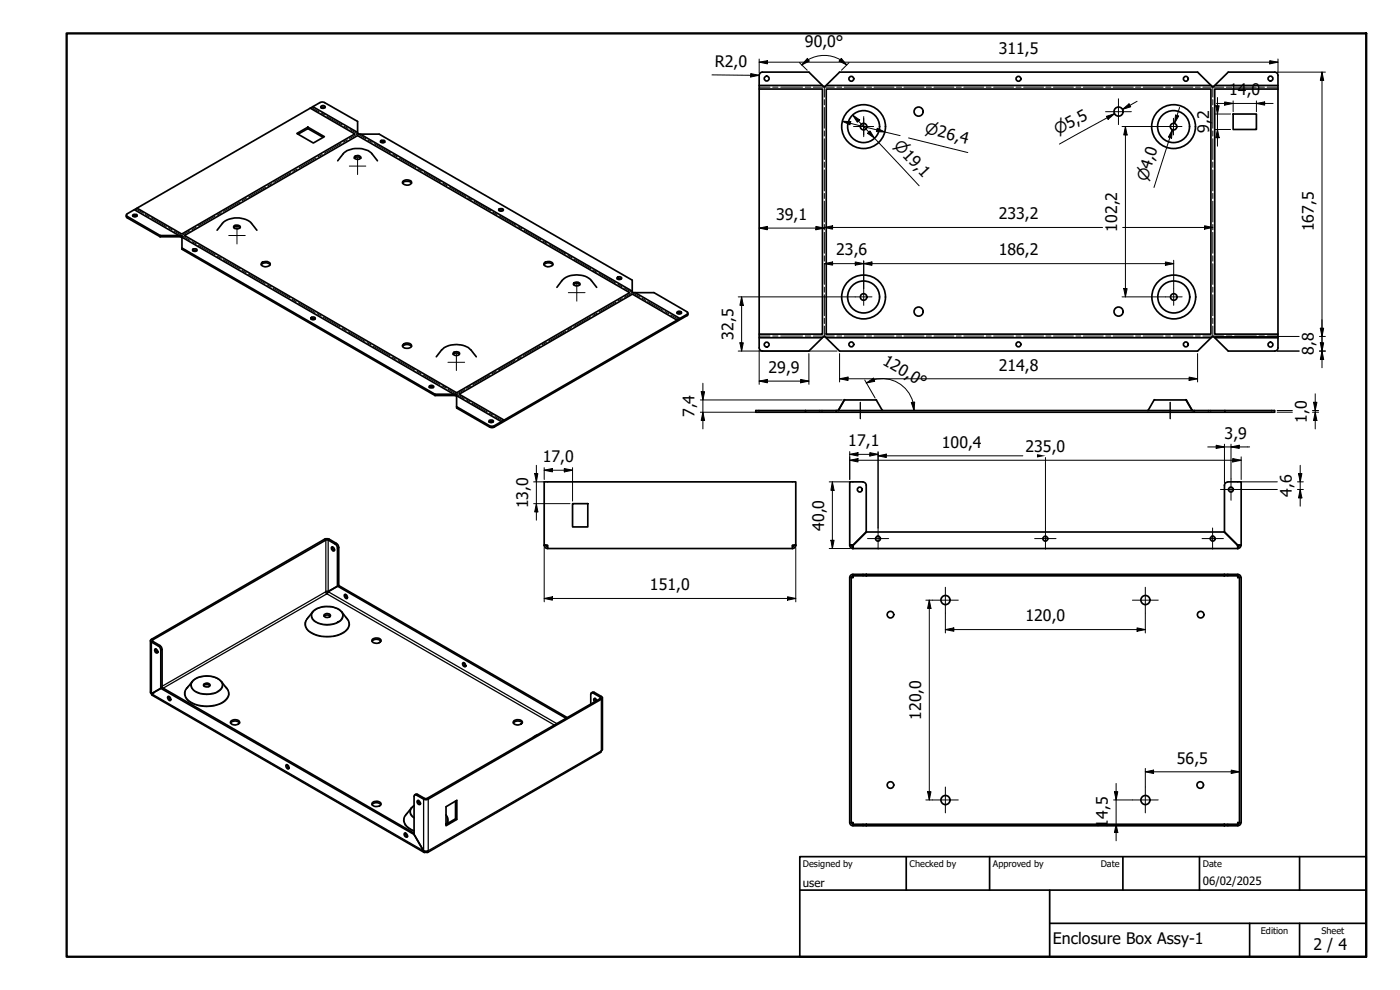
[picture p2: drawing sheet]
<svg xmlns="http://www.w3.org/2000/svg" width="420mm" height="297mm" viewBox="0 0 420 297" stroke-linecap="round" stroke-linejoin="round" font-family="sans-serif">
<!-- layer: Bend Extent (ISO) -->
<g fill="none" stroke="#000" stroke-width=".51">
<path d="M93.1 32.4l13.4 7.8-52 30-13.4-7.7M93.9 32l13.4 7.7M227.8 26.7h19v73.6h-19M227.8 25.6h19M248 26.7h115.4v73.6h-115.4zM248 25.6h115.4M364.6 25.6h18.9M383.5 26.7h-18.9v73.6h18.9M108.1 40.2l81.6 47.2M40.3 62.9l13.4 7.8M54.6 71.2l81.6 47.1M55.4 70.7l51.9-30 81.7 47.1-52 30z"/>
<path d="M190.6 87.8l13.4 7.8M203.2 96.1l-13.4-7.8-52 30 13.5 7.7M137 118.7l13.4 7.8M227.8 101.3h19M248 101.3h115.4M364.6 101.3h18.9"/>
</g>
<!-- layer: Bend Centerline (ISO) -->
<g fill="none" stroke="#000" stroke-width=".3">
<path d="M93.5 32.2l2.3 1.4M96.4 33.9l1.1 .6M98.1 34.9l4.6 2.6M103.3 37.9l1.2 .6M105 38.8l4.8 2.8M227.8 26.1h3.3M231.9 26.1h1.6M234.3 26.1h6.6M241.7 26.1h1.6M244.1 26.1h6.3M247.4 26v3.1M247.4 29.9v1.6"/>
<path d="M247.4 32.2v6.3M247.4 39.3v1.5M251.1 26.1h1.5M253.4 26.1h5.9M260.1 26.1h1.5M262.3 26.1h6M269 26.1h1.6M271.3 26.1h6M278 26.1h1.5M280.3 26.1h6M287 26.1h1.5M289.2 26.1h6"/>
<path d="M296 26.1h1.4M298.2 26.1h6M304.9 26.1h1.6M307.2 26.1h6M313.9 26.1h1.5M316.2 26.1h5.9M322.9 26.1h1.5M325.1 26.1h6M331.9 26.1h1.5M334.1 26.1h6M340.8 26.1h1.5M343.1 26.1h6"/>
<path d="M349.8 26.1h1.5M352 26.1h6M358.8 26.1h1.4M361 26.1h6.3M364 26v3.1M364 29.9v1.6M364 32.2v6.3M364 39.3v1.5M368 26.1h1.7M370.5 26.1h6.6M377.8 26.1h1.7M380.3 26.1h3.2"/>
<path d="M74 59.4l-1.3 .8M79.7 56.2l-5.1 2.9M81.6 55.1l-1.3 .7M87.2 51.8l-5 2.9M89.2 50.7l-1.3 .7M94.8 47.4l-5 2.9M96.7 46.3l-1.3 .7M102.4 43l-5.1 3M104.3 42l-1.3 .7M107.4 40.1l-2.5 1.5M110.4 42l1.3 .7M112.3 43.1l5 2.9"/>
<path d="M117.9 46.3l1.3 .7M119.8 47.4l5 2.9M125.4 50.7l1.3 .7M127.3 51.7l5 3M132.9 55l1.3 .7M134.8 56.1l5 2.9M140.4 59.3l1.3 .8M247.4 41.6v6.3M247.4 48.6v1.6M247.4 51v6.3M247.4 58v1.5M364 41.6v6.3"/>
<path d="M364 48.6v1.6M364 51v6.3M364 58v1.5M40.7 62.7l2.4 1.3M43.6 64.4l1.2 .6M45.3 65.3l4.6 2.7M50.5 68.3l1.2 .7M52.3 69.3l4.7 2.8M57 69.3l-2.6 1.4M57.7 72.5l1.2 .7M58.9 68.2l-1.3 .7M59.6 73.6l5 2.8"/>
<path d="M64.5 64.9l-5 2.9M65.2 76.8l1.2 .7M66.4 63.8l-1.2 .8M67.1 77.9l5 2.9M72.1 60.6l-5 2.8M142.3 60.4l5 2.9M147.9 63.7l1.3 .7M149.8 64.8l5 2.8M155.4 68l1.3 .7M157.3 69.1l5 2.8M162.9 72.3l1.2 .7M164.8 73.4l5 2.8"/>
<path d="M170.4 76.6l1.2 .7M172.3 77.7l5 2.9M247.4 60.4v6.2M247.4 67.4v1.5M247.4 69.7v6.3M247.4 76.8v1.5M247.4 79.1v6.2M364 60.4v6.2M364 67.4v1.5M364 69.7v6.3M364 76.8v1.5M364 79.1v6.2"/>
<path d="M72.6 81.1l1.3 .7M74.5 82.2l5.1 2.9M80.1 85.5l1.3 .7M82 86.5l5.1 2.9M87.7 89.8l1.2 .7M89.5 90.9l5.1 2.9M95.2 94.1l1.2 .8M97 95.2l5 2.9M102.7 98.4l1.2 .8M104.5 99.6l5 2.8M169.7 99.4l-5 2.9M171.6 98.3l-1.3 .7"/>
<path d="M177.3 95l-5.1 3M177.9 80.9l1.2 .8M179.2 94l-1.3 .7M179.8 82l5 2.9M184.8 90.7l-5 2.9M185.4 85.3l1.2 .7M186.8 89.6l-1.3 .7M187.3 86.3l4.8 2.8M189.9 87.7l-2.5 1.5M192.7 89.5l1.1 .7M194.4 90.5l4.6 2.6M199.6 93.5l1.1 .7"/>
<path d="M201.3 94.5l2.3 1.3M247.4 86.2v1.5M247.4 88.4v6.3M247.4 95.5v1.6M247.4 97.8v3.2M364 86.2v1.5M364 88.4v6.3M364 95.5v1.6M364 97.8v3.2M110.2 102.8l1.2 .7M112 103.9l5 2.8M117.7 107.1l1.2 .7"/>
<path d="M119.5 108.2l5 2.8M125.2 111.4l1.2 .7M127 112.5l5 2.9M132.7 115.7l1.2 .7M134.5 116.8l4.8 2.8M139.4 116.9l-2.5 1.4M139.9 119.9l1.1 .7M141.3 115.8l-1.3 .7M147 112.5l-5.1 2.9M148.9 111.4l-1.3 .7M154.6 108.1l-5.1 2.9M156.5 107l-1.3 .8"/>
<path d="M162.1 103.8l-5 2.9M164 102.7l-1.2 .7M227.8 100.8h3.3M231.9 100.8h1.6M234.3 100.8h6.6M241.7 100.8h1.6M244.1 100.8h6.3M251.1 100.8h1.5M253.4 100.8h5.9M260.1 100.8h1.5M262.3 100.8h6M269 100.8h1.6"/>
<path d="M271.3 100.8h6M278 100.8h1.5M280.3 100.8h6M287 100.8h1.5M289.2 100.8h6M296 100.8h1.4M298.2 100.8h6M304.9 100.8h1.6M307.2 100.8h6M313.9 100.8h1.5M316.2 100.8h5.9M322.9 100.8h1.5"/>
<path d="M325.1 100.8h6M331.9 100.8h1.5M334.1 100.8h6M340.8 100.8h1.5M343.1 100.8h6M349.8 100.8h1.5M352 100.8h6M358.8 100.8h1.4M361 100.8h6.3M368 100.8h1.7M370.5 100.8h6.6M377.8 100.8h1.7"/>
<path d="M380.3 100.8h3.2M141.6 121l4.6 2.6M146.8 123.9l1.2 .7M148.5 125l2.4 1.3"/>
</g>
<!-- layer: Visible (ISO) -->
<g fill="none" stroke="#000" stroke-width=".51">
<path d="M92.4 38.1v.5M96.3 32a.74 .74 0 0 1 .7-.3 .74 .74 0 0 1 .6 .5 .74 .74 0 0 1-.7 .3 .74 .74 0 0 1-.6-.5zM96.3 32.3l.3-.2 .9 .2M227.8 22.6v81.7a.98 .98 0 0 0 1 1M228.8 21.6h14l4.2 4.2h.7M228.8 21.6a.98 .98 0 0 0-1 1M370.1 34.2h7v4.6h-7zM383.5 22.6v81.7a.99 .99 0 0 1-.9 1h-14l-4.2-4.1-.5-.2-4.5 4.3h-107.4l-4.3-4.2M383.5 22.6a.99 .99 0 0 0-.9-1h-14l-4.5 4.3-.4-.1-4.3-4.2h-107.4l-4.3 4.2M89.1 40.1l3.3-2 4.9 2.9-3.3 1.9zM89.5 40.2l2.9-1.6 4.6 2.6M101.3 48.2a7.4 7.4 0 0 1 2.8-3 7.3 7.3 0 0 1 7.3 .6l1.9 2.4"/>
<path d="M106.4 47.5l.5-.4h.8l.6 .4M106.4 47l.5-.3a1.03 1.03 0 0 1 1.4 .7l-.4 .3-.8 .1-.7-.3zM114.2 42.7l.7-.2 .5 .2M114.4 42.1h1l.1 .5-.8 .2-.5-.2zM120.8 55a1.8 1.8 0 0 1 2.7 0M120.9 54.4l1.2-.4a1.13 1.13 0 0 1 1.4 .9 1.63 1.63 0 0 1-2.7-.2zM37.9 64.6l.1 .6 .2 .2 9.9 5.6M39.9 64.9l.6-.2 .6 .2M40 64.4l.6-.1 .5 .3a.69 .69 0 0 1-.6 .5 .69 .69 0 0 1-.7-.5zM48.1 71h6l.5 .4M48.1 70.7l6.4 .1 .1 4 76 43.9M48.1 70.7l-9.9-5.8-.2-.1v-.5l58-33.5 .7-.2 .7 .2 9.9 5.6v3.5l.3 .3h6.2l75.9 43.9v3.5l.3 .2h6.3l10.1 5.9v.5l-.3 .1-57.8 33.4h-1.4l-9.9-5.7"/>
<path d="M48.1 70.7v.3M54.6 74.4l76 43.9M57.8 74.9l.9-.2h.3l.1 .4a.74 .74 0 0 1-.7 .3 .74 .74 0 0 1-.6-.5zM57.8 75.2l.7-.2 .6 .2M65.2 69.1l1.5-2.1a6.6 6.6 0 0 1 8.8 0l1.6 2.1M70.2 68.3l.9-.4 1 .4M70.2 67.9l1-.4a.81 .81 0 0 1 .9 .7l-.9 .5a.82 .82 0 0 1-1-.8zM78.4 79.4a1.8 1.8 0 0 1 2.7 0M78.7 78.7l.5-.2a1.29 1.29 0 0 1 1.9 .9 1.63 1.63 0 0 1-2.7-.2zM149.7 63.2l.7-.2 .5 .2M149.9 62.7h1l.2 .3a.78 .78 0 0 1-.8 .4 .78 .78 0 0 1-.6-.5zM163.3 79.4a1.8 1.8 0 0 1 2.6 0"/>
<path d="M163.3 78.9l.7-.4a1.29 1.29 0 0 1 1.9 .9 1.63 1.63 0 0 1-2.7-.2zM93.3 95.7l.3-.1 1 .1M93.5 95.2a.7 .7 0 0 1 1.1 .4 .74 .74 0 0 1-.7 .4 .74 .74 0 0 1-.6-.6zM167.1 86.2a7.4 7.4 0 0 1 2.8-3 7 7 0 0 1 7.6 1l1.6 2M172.1 85.5a1.3 1.3 0 0 1 1.9 0M172.3 84.8l.4-.1a.95 .95 0 0 1 1.4 .6 1.04 1.04 0 0 1-1.1 .5 1.04 1.04 0 0 1-.9-.8zM185.2 83.7l.3-.2 1 .2M185.4 83.2a.77 .77 0 0 1 1.2 .4 .78 .78 0 0 1-.8 .3 .78 .78 0 0 1-.6-.5zM203.3 94l.5-.2 .7 .2M203.3 93.5a.77 .77 0 0 1 1.2 .4 .78 .78 0 0 1-.7 .3 .78 .78 0 0 1-.7-.5zM206.4 94v.6l-58.4 33.7-1.1-.2-9.9-5.7v-3.9l-.2-.2h-6.2M120.8 103.9a1.8 1.8 0 0 1 2.7 0"/>
<path d="M120.9 103.4a1.72 1.72 0 0 1 2.6 .2 1.49 1.49 0 0 1-2.4 .7l-.3-.3zM128.8 116.3a.84 .84 0 0 1 1.2 0M129 115.7a.77 .77 0 0 1 1.2 .4l-.5 .3-.7-.1-.2-.2zM130.6 118.7h5.9l.5 .3M130.6 118.3v.4M130.9 107a8.2 8.2 0 0 1 2.9-2.9 7.1 7.1 0 0 1 7.6 .9l1.5 2M136 106.3l1-.4 .9 .4M136.2 105.7l.4-.1a.97 .97 0 0 1 1.3 .6 1.19 1.19 0 0 1-1.9 0zM247.7 101.2h-.7l-4.2 4.1h-14M146.8 126.6l.6-.2 .6 .2M146.9 126.1h1l.2 .4a.72 .72 0 0 1-.7 .3 .72 .72 0 0 1-.7-.5zM226.8 123.2h155.7v.5h-155.7z"/>
<path d="M241.7 123.2v.5M251 123.2v.5M251.7 123.1l-.2 .1M253.3 120h9.7l1.7 3M253.4 120.1l-1.7 2.9M264.8 123l.1 .1M344.6 123.1l-.1 .1M355.9 120h-9.5l-1.8 3M356 120.1l1.9 3.1M356 120l-.2-.1 .3 .1M356 120.1l1.8 2.9M357.8 123.1l.2 .1"/>
<path d="M358.4 123.2v.5M367.6 123.2v.5M171.8 151.1h4.6v7h-4.6zM259 144.6a.98 .98 0 0 1 1 1M259 144.6h-4v19M260 145.6v14l-4 4M367.5 145.6v14l4 4M368.5 144.6a.98 .98 0 0 0-1 1M368.5 144.6h4v19M97.8 177.5h.7l3.2-1.8-3.2 1.8-.4 .7zM99.5 164.2l.2-.1 .4 .2 .2 .9-.4 .1-.4-.5zM99.8 164.1l.1 .6 .5 .4"/>
<path d="M101.3 175.9l-.1-11.8-.6-.9-2.6-1.3-52.2 30.1v.4l2.4 1.5 .4 1v11.4M101.3 175.9l68.6 39.6M101.7 175.7l-.1-11.8-.6-.8-2.2-1.3-1.1-.1-52.5 30.3v.5l2.6 1.5 .4 .7 .1 11.8M101.7 175.7l68.5 39.6M103.4 178.4a.72 .72 0 0 1 .8 .4 .72 .72 0 0 1-.1 .8l-.7-.6zM103.7 178.4l.1 .6 .5 .4M163.3 163.6v-19h75.5v19M163.3 163.6h1v1h73.5M163.3 163.6a.98 .98 0 0 0 1 1M163.3 163.6h.5M163.8 163.6l.2 .3 .3 .2M163.8 163.6h.1"/>
<path d="M238.3 163.6l-.1 .3-.4 .2M238.3 163.6h.5M238.8 163.6a.98 .98 0 0 1-1 1M238.8 163.6h-1v1M255 163.6h1zM255 173.3v73.5M255 163.6a.98 .98 0 0 0 1 1M255.5 163.6l.5 .5M256 172.8h4v-.5v.5M256 172.8v.5zM256 164.6h115.5M256 164.1v.5"/>
<path d="M256 173.3h-.5v73.5h.5M256 172.8l-.5 .5M256 163.6v1M256 163.6v.5M256 163.6l4-4h107.4l4 4M260 172.8h107.5M263.3 160.9h.4M363.7 160.9h.4M367.4 172.3h-111.4a.98 .98 0 0 0-1 1M367.5 172.3l-.1 .5M371.4 163.6l.1 1M371.4 163.6l.1 .5"/>
<path d="M371.4 172.8l.1 .5M371.5 163.6h1M371.5 172.8h-4v-.5h4a.99 .99 0 0 1 .9 1M371.5 173.3v-.5l.4 .5M371.5 164.1v.5M371.5 173.3h.5v73.5h-.5M371.9 163.6l-.5 .5M372.4 163.6a.98 .98 0 0 1-1 1M372.5 173.3v73.5M45.1 192.2v15.5l.4 .4M46.6 194.7l.7 .5 .1 .4-.3 .3a.8 .8 0 0 1-.5-1.2zM46.7 194.7l.2 .6 .5 .5"/>
<path d="M92.2 185.7a6.8 6.8 0 0 1 2.9-3.1 7 7 0 0 1 7.5 1l1.5 2.1M97.3 184.9l.9-.4 .9 .4M97.3 184.4l.7-.3a.82 .82 0 0 1 1.1 .8l-.5 .3a.95 .95 0 0 1-1.4-.6zM111.6 192.4a1.8 1.8 0 0 1 2.7 0M111.8 191.8l.8-.4a1.37 1.37 0 0 1 1.8 .9 1.64 1.64 0 0 1-2.8 0zM138.9 198.9h.4l.3 .2 .2 .7-.1 .2-.6-.2zM139.2 198.9l.1 .5 .5 .5M45.5 208.1l.2 .5 81.6 47.2M48.3 206.6l76 43.8M48.6 206.3l-3.1 1.8M48.6 206.3l75.7 43.7M50.4 209a.72 .72 0 0 1 .8 .4 .72 .72 0 0 1-.1 .8l-.7-.6z"/>
<path d="M50.7 209l.1 .6 .4 .4M56.1 206.6a6.8 6.8 0 0 1 2.8-3.1 7 7 0 0 1 7.6 1l1.5 2.1M61.2 205.7l.5-.3h.7l.6 .3M61.2 205.2l.3-.1a.89 .89 0 0 1 1-.1 .89 .89 0 0 1 .5 .7 1.16 1.16 0 0 1-1.9-.2zM69.2 216.9a1.8 1.8 0 0 1 2.7 0M69.4 216.3l.8-.4a1.44 1.44 0 0 1 1.7 .9 1.7 1.7 0 0 1-2.7 0zM154.1 216.9l.2-.3a1.84 1.84 0 0 1 2.4 .3M154.2 216.3l.9-.4a1.37 1.37 0 0 1 1.7 .9 1.64 1.64 0 0 1-2.7 0zM177.3 211.2v-2.9l.2-.4h.5l2.3 1.4-.2 .3-52 30h-.7l-2.3-1.4-.6 .3M177.5 207.9l.6-.3 .3 .2 2.3 1.4v.4l-52.2 30.2-1.1 .1-2.7-1.5-.2 .1-.2 .4v11.5M178.6 209.5l.2 .9M179.1 210.2l-.7-.7-.2 .4 .2 .7"/>
<path d="M180.8 209.3v15.5l-.5 .9-52 30.1M85.9 229.5a.72 .72 0 0 1 .8 .4 .72 .72 0 0 1-.1 .8l-.7-.6zM86.2 229.5l.1 .6 .4 .4M161.3 220.5l-1.2 .7M111.6 241.4a1.8 1.8 0 0 1 2.7 0M111.8 240.8l.8-.3a1.05 1.05 0 0 1 1.2 0 1.05 1.05 0 0 1 .4 1l-.7 .4a1.29 1.29 0 0 1-1.9-.9zM121.3 250h.5l.2 .2 .2 .9a.79 .79 0 0 1-.9-1.1zM121.7 249.9l.1 .7 .4 .4M124.3 250.4l2.8 4.9M124.3 241.7l-2.4 2.8M125.2 240.3l.5-.1 .2 .3 .2 .8a.79 .79 0 0 1-.9-1zM125.5 240.2l.2 .6 .5 .4"/>
<path d="M126.2 241h-.3M127.1 255.3l.2 .5 .5-.1v-.3M127.1 255.3l.7 .1 .7-.1-.2 .5-.5-.1M136.7 240.3v5.4M137.1 245.9v-5.8l-3.2 1.9v5.8l3.2-1.9-.4-.2-2.8 1.6M255 246.8a.99 .99 0 0 0 1 1h4v-.5h-4v-.5M255.5 246.8l.5 .5v-.5M260 247.3h107.5M260 247.3v.5M367.4 247.3v.5l.1-.5h4v-.5l-.1 .5M371.9 246.8l-.5 .5M372.4 246.8a.98 .98 0 0 1-1 1h-111.4"/>
<circle cx="230.1" cy="23.6" r=".73"/>
<circle cx="255.5" cy="23.6" r=".73"/>
<circle cx="259.2" cy="38" r="6.6"/>
<circle cx="259.2" cy="38" r="4.8"/>
<circle cx="259.2" cy="38" r=".98"/>
<circle cx="275.7" cy="33.5" r="1.37"/>
<circle cx="305.7" cy="23.6" r=".73"/>
<circle cx="335.7" cy="33.5" r="1.37"/>
<circle cx="352.2" cy="38" r="6.6"/>
<circle cx="352.2" cy="38" r="4.8"/>
<circle cx="352.2" cy="38" r=".98"/>
<circle cx="355.9" cy="23.6" r=".73"/>
<circle cx="381.3" cy="23.6" r=".73"/>
<circle cx="259.2" cy="89.1" r="6.6"/>
<circle cx="259.2" cy="89.1" r="4.8"/>
<circle cx="259.2" cy="89.1" r=".98"/>
<circle cx="275.7" cy="93.5" r="1.37"/>
<circle cx="335.7" cy="93.5" r="1.37"/>
<circle cx="352.3" cy="89.1" r="6.6"/>
<circle cx="352.3" cy="89.1" r="4.8"/>
<circle cx="352.3" cy="89.1" r=".98"/>
<circle cx="230.1" cy="103.4" r=".73"/>
<circle cx="255.5" cy="103.3" r=".73"/>
<circle cx="305.7" cy="103.3" r=".73"/>
<circle cx="355.9" cy="103.3" r=".73"/>
<circle cx="381.3" cy="103.4" r=".73"/>
<circle cx="258" cy="146.9" r=".73"/>
<circle cx="369.4" cy="146.9" r=".73"/>
<circle cx="263.5" cy="161.6" r=".73"/>
<circle cx="313.7" cy="161.6" r=".73"/>
<circle cx="364" cy="161.6" r=".73"/>
<circle cx="267.2" cy="184.4" r=".98"/>
<circle cx="283.7" cy="180" r="1.37"/>
<circle cx="343.8" cy="180" r="1.37"/>
<circle cx="360.3" cy="184.4" r=".98"/>
<circle cx="267.2" cy="235.5" r=".98"/>
<circle cx="360.2" cy="235.5" r=".98"/>
<circle cx="283.7" cy="240" r="1.37"/>
<circle cx="343.8" cy="240" r="1.37"/>
</g>
<!-- layer: Visible Narrow (ISO) -->
<g fill="none" stroke="#000" stroke-width=".38">
<path d="M97.4 161.8l.4 .2v15.5l-49.2 28.4M98.5 177.5l68.6 39.6M98.8 161.8l-.3 .2v15.5M101 163.1l-.4 .1M101.7 164.3l-.4 .2M45.5 191.8l.3 .2v.4l-.3 .2v15.5l81.6 47.2v-15.5l.3-.2M47.9 193.7l-.3 .2M48.6 194.9l-.3 .2M92.2 185.7a2.71 2.71 0 0 0 1.4 4.2 9.6 9.6 0 0 0 10.5-1.1 2.32 2.32 0 0 0 0-3.1M92.6 185.1a2.73 2.73 0 0 0 .6 4.8 10.1 10.1 0 0 0 10.6-.6 2.54 2.54 0 0 0-.1-4.2M93.8 183.6a2.02 2.02 0 0 0 .9 3.1 6.7 6.7 0 0 0 8-.9 1.84 1.84 0 0 0-.1-2.2M94 183.4a6.5 6.5 0 0 1 8.4 .2 1.95 1.95 0 0 1-.9 2.9 6.3 6.3 0 0 1-7.7-1 1.65 1.65 0 0 1 .2-2.1z"/>
<path d="M49 206.5l49.1-28.3 68.3 39.3M56.1 206.6a2.71 2.71 0 0 0 1.4 4.1 9.8 9.8 0 0 0 9.9-.5 2.41 2.41 0 0 0 .6-3.6M56.5 205.9a2.78 2.78 0 0 0 .6 4.8 10.1 10.1 0 0 0 10.6-.5 2.59 2.59 0 0 0-.1-4.3M57.7 204.5a2.02 2.02 0 0 0 .9 3.1 6.9 6.9 0 0 0 7.9-1 1.74 1.74 0 0 0 0-2.1M58.4 203.8a6.7 6.7 0 0 1 7.9 .7 1.95 1.95 0 0 1-1 2.9 7.2 7.2 0 0 1-7.3-.5 1.9 1.9 0 0 1 .4-3.1zM178.4 207.8l-.4 .1M180.5 209l-.4 .2v.4l.4 .2v15.5l-52 30v-15.5l-.4-.2M125.3 238.4l-.3 .2M121.9 244.5a2.82 2.82 0 0 0 1.5 4.3l.9 .4M122.3 243.9a2.69 2.69 0 0 0 .4 4.7l1.6 .8M123.4 242.4a1.98 1.98 0 0 0 .9 3.1M124.3 241.8a1.94 1.94 0 0 0-1.1 1.7 1.94 1.94 0 0 0 1.1 1.8"/>
<path d="M126.2 241l-.3 .1M133.9 244.5a2.56 2.56 0 0 1 .1 2.7M133.9 244.4a2.43 2.43 0 0 1 .4 2.7"/>
</g>
<!-- layer: Visible (ISO) -->
<g fill="#000">
<circle cx="45.7" cy="208" r=".25"/>
<circle cx="45.9" cy="207.9" r=".25"/>
</g>
<!-- layer: Border (ISO) -->
<path d="M20 10h390v277.1h-390z" fill="none" stroke="#000" stroke-width=".7"/>
<!-- layer: Title (ISO) -->
<path d="M240 257h170v30.1h-170zM272 257v10.1M297 257v10.1M337 257v10.1M360 257v10.1M390 257v10.1M240 267.1h170M315 277h95M315 267.1v20M375 277v10.1M390 277v10.1" fill="none" stroke="#000" stroke-width=".51"/>
<!-- layer: Dimension (ISO) -->
<g fill="none" stroke="#000" stroke-width=".3">
<path d="M227.8 18.7l2.5-.5v1zM227.8 18.7h155.7M227.8 17.7v4.1M239.9 18.8l2.4 2.3M242.3 17.5l.6 .8-2.3 1.2zM242.6 17.9a9.5 9.5 0 0 1 11.5 1.6M242.6 18l-2 1.5M252.5 17.5l1.6 2-2.3-1.2zM254.8 18.8l-2.3 2.3M381.1 18.2l2.4 .5-2.4 .5zM383.5 17.7v4.1M213.7 22.5l14.1 .1"/>
<path d="M225.3 22.1l2.5 .5-2.5 .5zM252.8 36.4l2.5 .1-.2 1zM252.8 36.4l17.3 4.3M255.9 34.5l2.1 1.5-.7 .7zM255.9 34.5l19.9 21.2M260.3 40l.8-.7 1.3 2.2zM263.3 38.5l2.3 1.1-2.6-.1zM332 34.9l2.5-.8-2 1.7zM332.3 35.4l2.2-1.3-16.6 9.1M336.7 38h13M336.9 32.8l1.9-1.6 .5 .9zM337.8 38l.5 2.5h-1.1z"/>
<path d="M337.8 38v51.1M341.2 30.4l-4.3 2.4M351.9 38.9l-.3 2.6-1-.4zM352.8 34.5l1 .3-1.3 2.2zM354 32.2l-1.5 4.8M364.6 38.8h4.7M364.6 34.2h4.7M364.9 31.7h1l-.5 2.5zM365.1 31h17M365.4 38.8l.5 2.5h-1zM365.4 29.3v14.6M367.5 30.6l2.6 .4-2.6 .5z"/>
<path d="M370.1 30.3v3.2M377.1 31l2.4-.4v.9zM377.1 30.3v3.2M383.3 21.6h14.5M396.7 21.6l.6 2.5h-1.1zM396.7 21.6v88.7M272.7 41.4l17.7 4.4M351.1 41.3l.8-2.4-5.6 17.3M227.8 68.4l2.5-.5v1zM227.8 68.4h19.6M244.9 67.9l2.5 .5-2.5 .5zM247.4 68.2l2.5-.5v1.1z"/>
<path d="M247.4 79.1l2.5-.5v1zM247.4 68.2h83.5M247.4 79.1h104.8M256.7 78.6l2.5 .5-2.5 .5zM259.2 79.1l2.5-.5v1zM259.2 78.3v8.3M336.9 68.2h27.1M349.8 78.6l2.4 .5-2.4 .5zM352.2 78.1v8.5M361.5 67.7l2.5 .5-2.5 .6zM221.6 89.1h35.1M222.6 89.1l.5 2.5h-1z"/>
<path d="M222.6 89.1v16.2M336.7 89.1h13.1M337.2 86.6h1.1l-.5 2.5zM396.2 98.5h1.1l-.6 2.5zM210.4 117.5h1.1l-.6 2.5zM210.9 115v13.7M221.6 105.3h29.6M222.1 102.9h1l-.5 2.4zM227.8 114.3l2.5-.5v1.1zM227.8 105.1v10.2M227.8 114.3h15M240.3 113.8l2.5 .5-2.5 .6z"/>
<path d="M242.8 106.1v9.2M252 113.7l2.5-.6v1.1zM252 113.7h107.4M252 106.1v8.5M259.5 114l3.1 5.4M260 114.9l2.1-1.4 .4 .9zM262.3 113.9a9.6 9.6 0 0 1 11.7 6.8M262.3 114l-2.3 .9M356.9 113.1l2.5 .6-2.5 .5zM359.4 106.1v8.5M364.7 101h25.2M383.3 105.3h6.6"/>
<path d="M394.7 118.2v10.5M396 105.3h1.8M396 101h1.8M396.2 102.9h1.1l-.6 2.4zM396.7 105.3l.6 2.6h-1.1zM161 139.6v16.5M210.2 123.7h40M210.2 120h42.6M210.9 123.7l.6 2.5h-1.1zM255 138.1l2.5-.5v1zM255 136.3l2.5-.5v1zM255 138.1h117.5"/>
<path d="M255 135.5v8.4M255 136.3h8.5M261 135.8l2.5 .5-2.5 .5zM263.5 136.8l2.5-.5v1zM263.5 135.5v22.9M263.5 136.8h43.5M273.5 120.8l1-.2-.2 2.6zM274 120.7l.3 2.5M313.8 137.3v21.1M362.5 134.1h12.5M365 133.6l2.5 .5-2.5 .4zM367.5 133.3v11.5"/>
<path d="M369.4 134.1l2.5-.5v.9zM369.4 133.3v10.4M370 137.6l2.5 .5-2.5 .5zM372.5 137.1v6.8M383.3 123.7h4.6M383.3 123.2h4.6M390.2 139.6v12.3M393.9 123.7h1.8M393.9 123.2h1.8M394.2 120.7h1l-.5 2.5zM394.7 123.7l.5 2.5h-1zM160.1 144.6h3.5"/>
<path d="M160.1 151.1h11M160.5 142.1h.9l-.4 2.5zM161 151.1l.4 2.5h-.9zM163.3 141.1l2.5-.5v1zM163.3 141.1h8.5M163.3 140.3v3.6M169.4 140.6l2.4 .5-2.4 .5zM171.8 140.3v10.1M248.9 144.6h6.3M249.8 144.6l.5 2.5h-.9zM249.8 144.6v20M372.2 144.6h11.1"/>
<path d="M372.6 146.9h10.7M389.4 144.6h1.8M389.4 146.9h1.8M389.7 142.1h1l-.5 2.5zM390.2 146.9l.5 2.5h-1zM163.3 179.6l2.5-.5v1zM163.3 164.3v16.3M163.3 179.6h75.5M236.3 179.1l2.5 .5-2.5 .5zM238.8 164.3v16.3M248.9 164.6h6.3M249.4 162.1h.9l-.5 2.5z"/>
<path d="M277.9 180.1h1.9M278.9 180.1l.5 2.4h-1zM278.9 180.1v59.9M283.7 188.9l2.6-.5v1zM283.7 188.9h60M283.7 183.9v6M341.2 188.4l2.5 .5-2.5 .5zM343.7 183.9v6M278.4 237.5h1l-.5 2.5zM334.5 237.5h1l-.5 2.5zM335 235.1v17.2M343.7 231.6l2.5-.5v1z"/>
<path d="M343.7 230.6v5.5M343.7 231.6h28.3M369.5 231.1l2.5 .5-2.5 .5zM277.9 240h1.9M334.2 240h5.7M335 247.3l.5 2.5h-1z"/>
</g>
<g fill="#000">
<path d="M227.8 18.7l2.5-.5v1z" fill-rule="evenodd"/>
<path d="M242.3 17.5l.6 .8-2.3 1.2z" fill-rule="evenodd"/>
<path d="M252.5 17.5l1.6 2-2.3-1.2z" fill-rule="evenodd"/>
<path d="M381.1 18.2l2.4 .5-2.4 .5z" fill-rule="evenodd"/>
<path d="M225.3 22.1l2.5 .5-2.5 .5z" fill-rule="evenodd"/>
<path d="M252.8 36.4l2.5 .1-.2 1z" fill-rule="evenodd"/>
<path d="M255.9 34.5l2.1 1.5-.7 .7z" fill-rule="evenodd"/>
<path d="M260.3 40l.8-.7 1.3 2.2z" fill-rule="evenodd"/>
<path d="M263.3 38.5l2.3 1.1-2.6-.1z" fill-rule="evenodd"/>
<path d="M332 34.9l2.5-.8-2 1.7z" fill-rule="evenodd"/>
<path d="M336.9 32.8l1.9-1.6 .5 .9z" fill-rule="evenodd"/>
<path d="M352.8 34.5l1 .3-1.3 2.2z" fill-rule="evenodd"/>
<path d="M364.9 31.7h1l-.5 2.5z" fill-rule="evenodd"/>
<path d="M367.5 30.6l2.6 .4-2.6 .5z" fill-rule="evenodd"/>
<path d="M377.1 31l2.4-.4v.9z" fill-rule="evenodd"/>
<path d="M396.7 21.6l.6 2.5h-1.1z" fill-rule="evenodd"/>
<path d="M337.8 38l.5 2.5h-1.1z" fill-rule="evenodd"/>
<path d="M351.9 38.9l-.3 2.6-1-.4z" fill-rule="evenodd"/>
<path d="M365.4 38.8l.5 2.5h-1z" fill-rule="evenodd"/>
<path d="M227.8 68.4l2.5-.5v1z" fill-rule="evenodd"/>
<path d="M244.9 67.9l2.5 .5-2.5 .5z" fill-rule="evenodd"/>
<path d="M247.4 68.2l2.5-.5v1.1z" fill-rule="evenodd"/>
<path d="M247.4 79.1l2.5-.5v1z" fill-rule="evenodd"/>
<path d="M256.7 78.6l2.5 .5-2.5 .5z" fill-rule="evenodd"/>
<path d="M259.2 79.1l2.5-.5v1z" fill-rule="evenodd"/>
<path d="M349.8 78.6l2.4 .5-2.4 .5z" fill-rule="evenodd"/>
<path d="M361.5 67.7l2.5 .5-2.5 .6z" fill-rule="evenodd"/>
<path d="M222.6 89.1l.5 2.5h-1z" fill-rule="evenodd"/>
<path d="M337.2 86.6h1.1l-.5 2.5z" fill-rule="evenodd"/>
<path d="M396.2 98.5h1.1l-.6 2.5z" fill-rule="evenodd"/>
<path d="M210.4 117.5h1.1l-.6 2.5z" fill-rule="evenodd"/>
<path d="M222.1 102.9h1l-.5 2.4z" fill-rule="evenodd"/>
<path d="M227.8 114.3l2.5-.5v1.1z" fill-rule="evenodd"/>
<path d="M240.3 113.8l2.5 .5-2.5 .6z" fill-rule="evenodd"/>
<path d="M252 113.7l2.5-.6v1.1z" fill-rule="evenodd"/>
<path d="M260 114.9l2.1-1.4 .4 .9z" fill-rule="evenodd"/>
<path d="M356.9 113.1l2.5 .6-2.5 .5z" fill-rule="evenodd"/>
<path d="M396.2 102.9h1.1l-.6 2.4z" fill-rule="evenodd"/>
<path d="M396.7 105.3l.6 2.6h-1.1z" fill-rule="evenodd"/>
<path d="M210.9 123.7l.6 2.5h-1.1z" fill-rule="evenodd"/>
<path d="M255 138.1l2.5-.5v1z" fill-rule="evenodd"/>
<path d="M255 136.3l2.5-.5v1z" fill-rule="evenodd"/>
<path d="M261 135.8l2.5 .5-2.5 .5z" fill-rule="evenodd"/>
<path d="M263.5 136.8l2.5-.5v1z" fill-rule="evenodd"/>
<path d="M273.5 120.8l1-.2-.2 2.6z" fill-rule="evenodd"/>
<path d="M311.2 136.3l2.6 .5-2.6 .5z" fill-rule="evenodd"/>
<path d="M365 133.6l2.5 .5-2.5 .4z" fill-rule="evenodd"/>
<path d="M370 137.6l2.5 .5-2.5 .5z" fill-rule="evenodd"/>
<path d="M369.4 134.1l2.5-.5v.9z" fill-rule="evenodd"/>
<path d="M394.2 120.7h1l-.5 2.5z" fill-rule="evenodd"/>
<path d="M394.7 123.7l.5 2.5h-1z" fill-rule="evenodd"/>
<path d="M160.5 142.1h.9l-.4 2.5z" fill-rule="evenodd"/>
<path d="M161 151.1l.4 2.5h-.9z" fill-rule="evenodd"/>
<path d="M163.3 141.1l2.5-.5v1z" fill-rule="evenodd"/>
<path d="M169.4 140.6l2.4 .5-2.4 .5z" fill-rule="evenodd"/>
<path d="M249.8 144.6l.5 2.5h-.9z" fill-rule="evenodd"/>
<path d="M389.7 142.1h1l-.5 2.5z" fill-rule="evenodd"/>
<path d="M390.2 146.9l.5 2.5h-1z" fill-rule="evenodd"/>
<path d="M163.3 179.6l2.5-.5v1z" fill-rule="evenodd"/>
<path d="M249.4 162.1h.9l-.5 2.5z" fill-rule="evenodd"/>
<path d="M236.3 179.1l2.5 .5-2.5 .5z" fill-rule="evenodd"/>
<path d="M278.9 180.1l.5 2.4h-1z" fill-rule="evenodd"/>
<path d="M283.7 188.9l2.6-.5v1z" fill-rule="evenodd"/>
<path d="M341.2 188.4l2.5 .5-2.5 .5z" fill-rule="evenodd"/>
<path d="M278.4 237.5h1l-.5 2.5z" fill-rule="evenodd"/>
<path d="M334.5 237.5h1l-.5 2.5z" fill-rule="evenodd"/>
<path d="M343.7 231.6l2.5-.5v1z" fill-rule="evenodd"/>
<path d="M369.5 231.1l2.5 .5-2.5 .5z" fill-rule="evenodd"/>
<path d="M335 247.3l.5 2.5h-1z" fill-rule="evenodd"/>
</g>
<!-- layer: Work Point (ISO) -->
<g fill="none" stroke="#000" stroke-width=".3">
<path d="M256.7 38h5M259.2 35.5v5M349.7 38h5M352.2 35.5v5M104.8 49.8h5M107.3 47.4v5M68.6 70.7h5M71.1 68.2v5M170.6 87.8h5M173.1 85.3v5M256.7 89.1h5M259.2 86.6v5"/>
<path d="M349.8 89.1h5M352.2 86.6v5M134.4 108.7h5M137 106.2v5M255.7 123.2h5M258.2 120.7v5M348.7 123.2h5M348.7 123.2h5.1M351.2 120.7v5"/>
</g>
<!-- layer: Center Mark (ISO) -->
<g fill="none" stroke="#000" stroke-width=".3">
<path d="M256.2 38h6M259.2 35v6M331.8 33.5h7.7M335.7 29.6v7.8M263.5 158.4v6.4M313.8 158.4v6.4M363.9 158.4v6.4M366.3 146.9h6.3M369.4 143.7v6.4M260.3 161.6h6.4M283.7 176.2v7.7M310.5 161.6h6.4"/>
<path d="M343.7 176.2v7.7M360.7 161.6h6.5M279.8 180.1h7.8M339.9 180.1h7.7M283.7 236.1v7.8M343.7 236.1v7.8M279.8 240h7.8M339.9 240h7.7"/>
</g>
<g font-size="4.8">
<text x="241.6" y="14.2">90,0°</text>
<text x="299.7" y="16.2">311,5</text>
<text x="214.6" y="20" transform="rotate(1 214.6 20)">R2,0</text>
<text x="368.9" y="28.6">14,0</text>
<text x="362.9" y="39.9" transform="rotate(-90 362.9 39.9)">9,2</text>
<text x="232.9" y="66">39,1</text>
<text x="299.7" y="65.8">233,2</text>
<text x="335.3" y="69.5" transform="rotate(-90 335.3 69.5)">102,2</text>
<text x="394.3" y="69.5" transform="rotate(-90 394.3 69.5)">167,5</text>
<text x="251" y="76.6">23,6</text>
<text x="299.7" y="76.6">186,2</text>
<text x="220.1" y="101.9" transform="rotate(-90 220.1 101.9)">32,5</text>
<text x="394.3" y="106.5" transform="rotate(-90 394.3 106.5)">8,8</text>
<text x="230.6" y="111.9">29,9</text>
<text x="264.6" y="109.2" transform="rotate(30 264.6 109.2)">120,0°</text>
<text x="299.7" y="111.2">214,8</text>
<text x="208.5" y="125.2" transform="rotate(-90 208.5 125.2)">7,4</text>
<text x="367.5" y="131.6">3,9</text>
<text x="392.2" y="126.8" transform="rotate(-90 392.2 126.8)">1,0</text>
<text x="254.6" y="133.8">17,1</text>
<text x="282.6" y="134.3">100,4</text>
<text x="307.7" y="135.6">235,0</text>
<text x="162.9" y="138.6">17,0</text>
<text x="387.7" y="149.1" transform="rotate(-90 387.7 149.1)">4,6</text>
<text x="158.5" y="152.5" transform="rotate(-90 158.5 152.5)">13,0</text>
<text x="247.3" y="159.2" transform="rotate(-90 247.3 159.2)">40,0</text>
<text x="195.1" y="177.1">151,0</text>
<text x="307.7" y="186.4">120,0</text>
<text x="276.4" y="216" transform="rotate(-90 276.4 216)">120,0</text>
<text x="353.2" y="229.1">56,5</text>
<text x="332.5" y="248.3" transform="rotate(-90 332.5 248.3)">14,5</text>
<text x="316" y="283.4">Enclosure Box Assy-1</text>
<text x="394.2" y="285">2 / 4</text>
</g>
<g font-size="4.6">
<text x="277.4" y="40" transform="rotate(14 277.4 40)">⌀26,4</text>
<text x="317.4" y="40.6" transform="rotate(-29 317.4 40.6)">⌀5,5</text>
<text x="268" y="43.8" transform="rotate(47 268 43.8)">⌀19,1</text>
<text x="344.2" y="54.7" transform="rotate(-72 344.2 54.7)">⌀4,0</text>
</g>
<g font-size="3.4">
<text x="241" y="266">user</text>
<text x="361" y="265.5">06/02/2025</text>
</g>
<g font-size="2.7">
<text x="241" y="260.1">Designed by</text>
<text x="273" y="260.1">Checked by</text>
<text x="298" y="260.1">Approved by</text>
<text x="330.3" y="260">Date</text>
<text x="361" y="260">Date</text>
<text x="378.4" y="280.1">Edition</text>
<text x="396.6" y="280.1">Sheet</text>
</g>
</svg>
